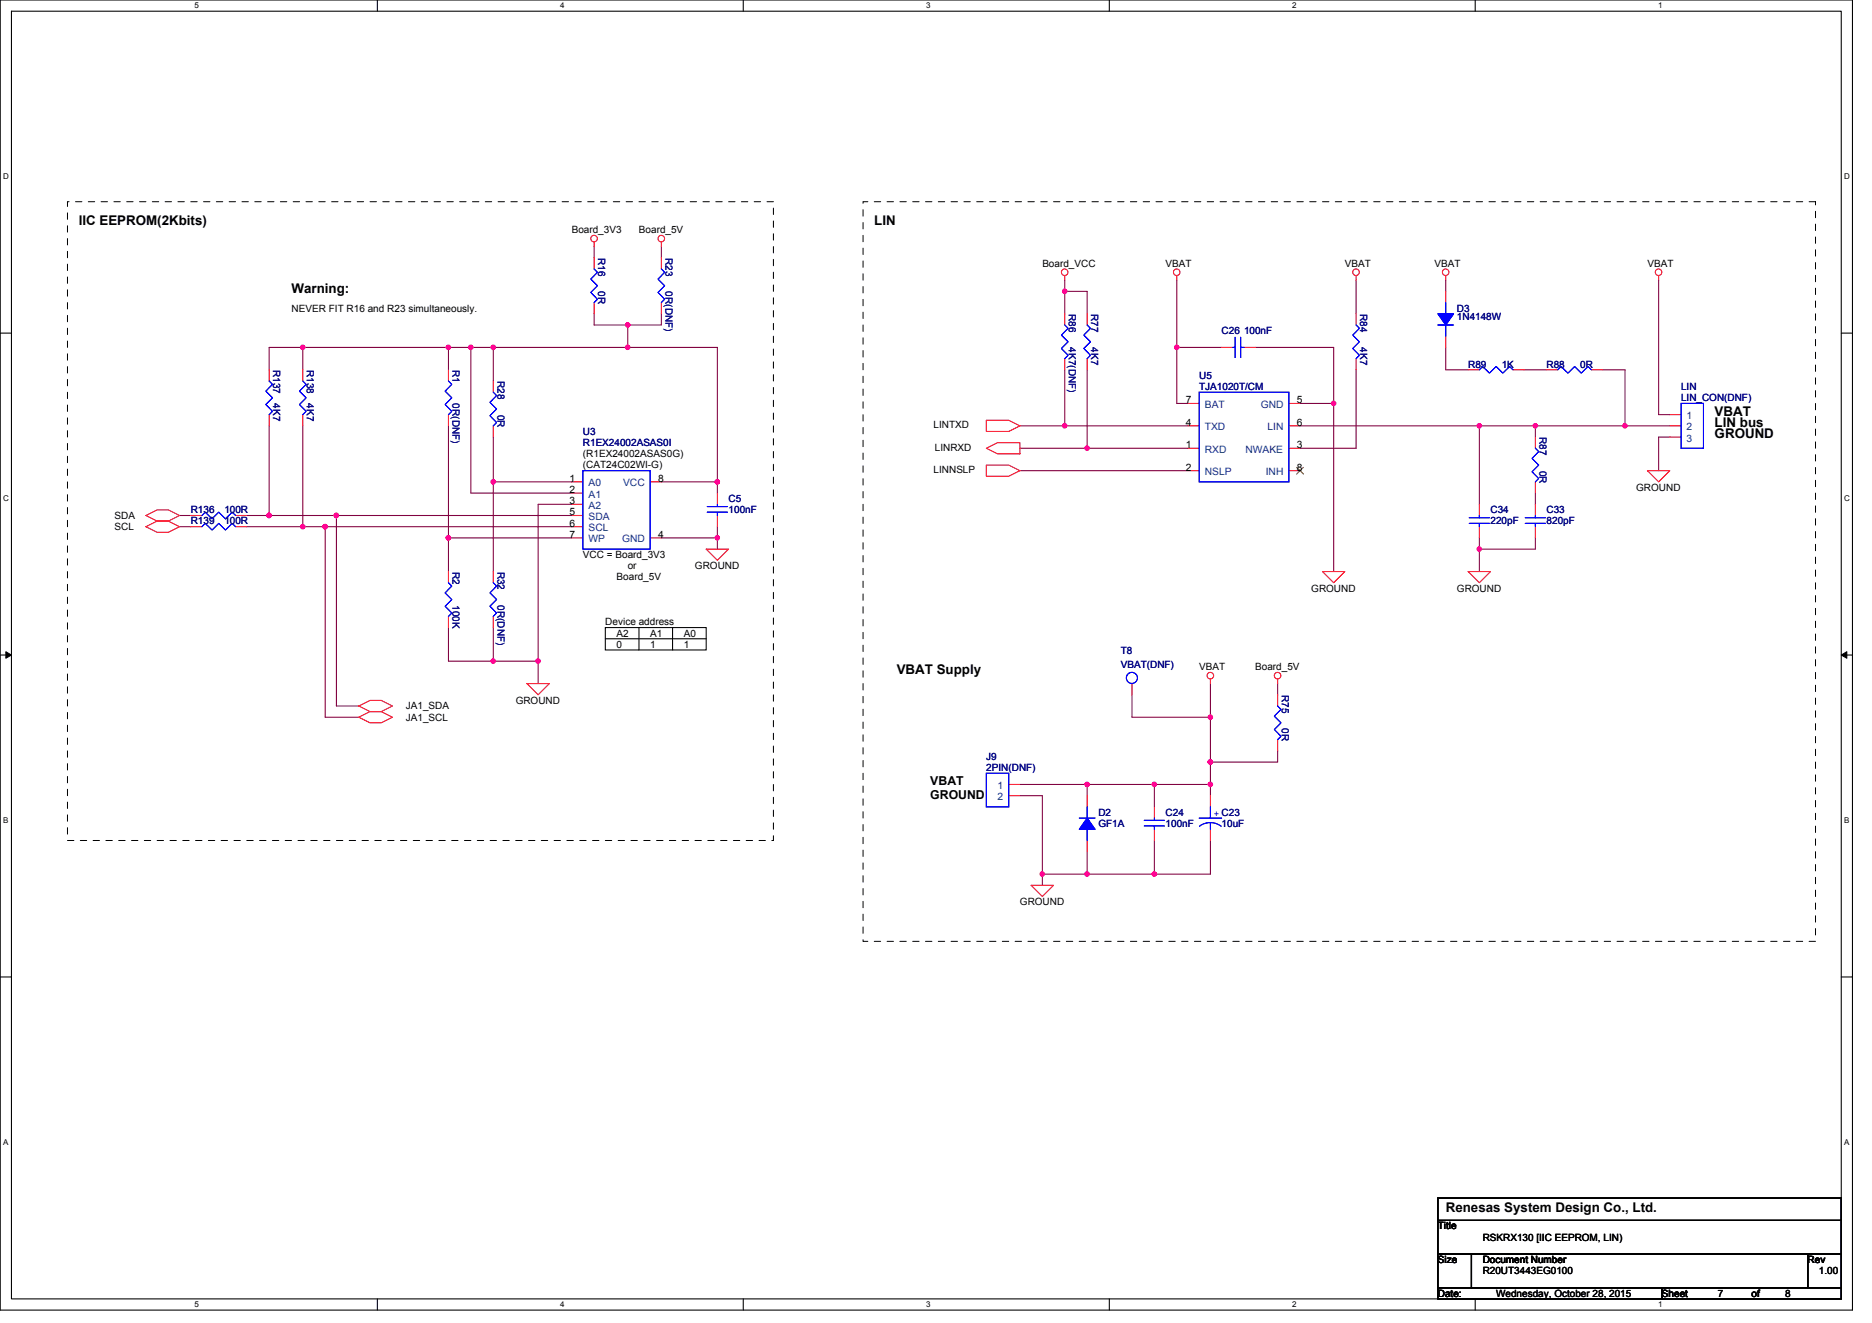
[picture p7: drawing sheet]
<svg xmlns="http://www.w3.org/2000/svg" width="297mm" height="210mm" viewBox="0 0 297 210" stroke-linecap="round" stroke-linejoin="round" font-family="sans-serif">
<path d="M0 0h293.9v207.9h-293.9zM1.8 1.8h290.4v204.3h-290.4z" fill="none" stroke="#000" stroke-width=".17"/>
<g fill="#fff">
<path d="M30.8 .2h.7v1.4h-.7z"/>
<path d="M30.8 206.3h.7v1.4h-.7z"/>
</g>
<path d="M59.9 0v1.8M59.9 206.1v1.8" fill="none" stroke="#000" stroke-width=".17"/>
<g fill="#fff">
<path d="M88.9 .2h.7v1.4h-.7z"/>
<path d="M88.9 206.3h.7v1.4h-.7z"/>
</g>
<path d="M117.9 0v1.8M117.9 206.1v1.8" fill="none" stroke="#000" stroke-width=".17"/>
<g fill="#fff">
<path d="M147 .2h.7v1.4h-.7z"/>
<path d="M147 206.3h.7v1.4h-.7z"/>
</g>
<path d="M176 0v1.8M176 206.1v1.8" fill="none" stroke="#000" stroke-width=".17"/>
<g fill="#fff">
<path d="M205 .2h.7v1.4h-.7z"/>
<path d="M205 206.3h.7v1.4h-.7z"/>
</g>
<path d="M234.1 0v1.8M234.1 206.1v1.8" fill="none" stroke="#000" stroke-width=".17"/>
<g fill="#fff">
<path d="M263.1 .2h.7v1.4h-.7z"/>
<path d="M263.1 206.3h.7v1.4h-.7z"/>
<path d="M.5 27.3h.9v1.4h-.9z"/>
<path d="M292.6 27.3h.9v1.4h-.9z"/>
<path d="M.5 78.4h.9v1.4h-.9z"/>
<path d="M292.6 78.4h.9v1.4h-.9z"/>
</g>
<path d="M0 52.9h1.8M292.2 52.9h1.7" fill="none" stroke="#000" stroke-width=".17"/>
<g fill="#fff">
<path d="M.5 129.5h.8v1.4h-.8z"/>
<path d="M292.6 129.5h.9v1.4h-.9z"/>
</g>
<path d="M0 103.9h1.8M292.2 103.9h1.7" fill="none" stroke="#000" stroke-width=".17"/>
<path d="M.9 103.4l.9 .5-.9 .5zM292.2 103.9l.8-.5v1z" fill="#000" stroke="#000" stroke-width=".16"/>
<g fill="#fff">
<path d="M.5 180.5h.8v1.4h-.8z"/>
<path d="M292.6 180.5h.9v1.4h-.9z"/>
</g>
<g fill="none" stroke="#000" stroke-width=".17">
<path d="M96.1 99.6h16v3.5h-16zM101.4 99.6v3.5M106.7 99.6v3.5M96.1 101.3h16M0 155h1.8M292.2 155h1.7M228.2 190.1h64v3.5h-64zM228.2 193.6h64v5.4h-64zM228.2 199h5.3v5.3h-5.3zM233.5 199h53.3v5.3h-53.3zM286.8 199h5.4v5.3h-5.4zM228.2 204.3h35.5v1.8h-35.5z"/>
<path d="M263.7 204.3h28.5v1.8h-28.5z"/>
</g>
<g fill="none" stroke="#800040" stroke-width=".17">
<path d="M94.3 39.1v1.8M104.9 39.1v1.8M48 55.1h-5.3v3.6M48 55.1v3.6M48 55.1h23.2M71.2 55.1v3.6M71.2 55.1h3.5M74.7 55.1v23.1h16M74.7 55.1h3.6M78.3 55.1v5.4M78.3 55.1h21.3M94.3 49.8v1.8h5.3"/>
<path d="M99.6 55.1h14.2v21.4M99.6 51.6v3.5M104.9 49.8v1.8h-5.3M168.9 46.2v3.6M168.9 46.2h3.6v3.6M168.9 58.7v8.9M168.9 44.4v1.8M172.5 58.7v12.4M186.7 44.5v10.6M186.7 55.1v8.9h1.8M186.7 55.1h7.1M199.2 55.1h12.4v8.9"/>
<path d="M215.2 44.4v5.4M215.2 58.7v12.4h-8.9M229.4 44.5v1.7M229.4 55.1v3.6h3.6M241.8 58.7h3.6M254.3 58.7h3.5v8.9M263.2 44.5v21.3h1.8M42.7 67.6v14.2M48 67.6v16M71.2 67.6v17.7h19.5M78.3 69.3v7.2M78.3 76.5h12.4"/>
<path d="M78.3 76.5v14.2M104.9 76.5h8.9M113.8 76.5v1.7M161.8 71.1h10.7M161.8 67.6h7.1M161.8 74.7h26.7M168.9 67.6h19.6M172.5 71.1h16M206.3 64h5.3M206.3 67.6h28.4M211.6 64v26.7M234.7 67.6h8.9"/>
<path d="M234.7 67.6v12.4M243.6 78.2v1.8M257.8 67.6h-14.2v1.7M257.8 67.6h7.2M265 69.3h-1.8v5.4M28.5 81.8h1.8M28.5 83.6h1.8M39.2 83.6h8.8M39.2 81.8h3.5M42.7 81.8h10.7M48 83.6h3.6M51.6 83.6v30.2h5.3"/>
<path d="M51.6 83.6h39.1M53.4 81.8v30.2h3.5M53.4 81.8h37.3M71.2 85.3v5.4M78.3 99.6v5.3h-7.1v-5.3M90.7 80h-5.3v24.9M104.9 85.3h8.9M113.8 83.6v1.7M113.8 85.3v1.8M234.7 87.1v3.6M234.7 85.3v1.8M243.6 85.3v1.8h-8.9"/>
<path d="M78.3 104.9h7.1M85.4 104.9v3.6M179.6 110.2v3.6h12.5M192.1 113.8v7.1M192.1 108.5v5.3M202.7 119.1v1.8h-10.6M202.7 108.5v1.7M161.8 126.2h3.6v12.5M161.8 124.5h10.7M165.4 138.7v1.8M165.4 138.7h7.1M172.5 138.7h10.7"/>
<path d="M172.5 124.5v1.7M172.5 135.1v3.6M172.5 124.5h10.7M183.2 124.5v3.5M183.2 133.3v5.4M183.2 124.5h8.9M192.1 124.5v1.7M192.1 133.3v5.4h-8.9M192.1 120.9v3.6"/>
</g>
<g fill="#f0f" stroke="#f0f" stroke-width=".17">
<circle cx="183.2" cy="124.4" r=".35"/>
<circle cx="172.5" cy="124.4" r=".35"/>
<circle cx="192.1" cy="124.4" r=".35"/>
<circle cx="192.1" cy="113.8" r=".35"/>
<circle cx="192.1" cy="120.9" r=".35"/>
<circle cx="172.5" cy="138.7" r=".35"/>
<circle cx="183.2" cy="138.7" r=".35"/>
<circle cx="165.4" cy="138.7" r=".35"/>
<circle cx="168.9" cy="46.2" r=".35"/>
<circle cx="168.9" cy="67.6" r=".35"/>
<circle cx="172.5" cy="71.1" r=".35"/>
<circle cx="186.7" cy="55.1" r=".35"/>
<circle cx="211.6" cy="64" r=".35"/>
<circle cx="234.7" cy="87.1" r=".35"/>
<circle cx="257.8" cy="67.6" r=".35"/>
<circle cx="243.6" cy="67.6" r=".35"/>
<circle cx="234.7" cy="67.6" r=".35"/>
<circle cx="78.3" cy="104.9" r=".35"/>
<circle cx="42.7" cy="81.8" r=".35"/>
<circle cx="53.4" cy="81.8" r=".35"/>
<circle cx="51.6" cy="83.6" r=".35"/>
<circle cx="99.6" cy="55.1" r=".35"/>
<circle cx="113.8" cy="76.4" r=".35"/>
<circle cx="113.8" cy="85.3" r=".35"/>
<circle cx="71.1" cy="85.3" r=".35"/>
<circle cx="48" cy="55.1" r=".35"/>
<circle cx="48" cy="83.6" r=".35"/>
<circle cx="85.4" cy="104.9" r=".35"/>
<circle cx="78.3" cy="55.1" r=".35"/>
<circle cx="99.6" cy="51.5" r=".35"/>
<circle cx="78.3" cy="76.4" r=".35"/>
<circle cx="74.7" cy="55.1" r=".35"/>
<circle cx="71.1" cy="55.1" r=".35"/>
</g>
<g fill="none" stroke="#f00" stroke-width=".17">
<path d="M94.3 38.4v.7M104.9 38.4v.7M42.7 58.7v1.8M48 58.7v1.8M71.2 58.7v1.8M94.3 40.9v1.8M94.3 48v1.8M104.9 40.9v1.8M104.9 48v1.8M168.9 43.7v.7M168.9 49.8v1.8M168.9 56.9v1.8"/>
<path d="M172.5 49.8v1.8M172.5 56.9v1.8M186.7 43.7v.7M193.8 55.1h1.8M197.4 55.1h1.8M215.2 43.7v.7M215.2 49.8v1.8M215.2 56.9v1.8M229.4 43.7v.7M229.4 46.2v1.8M229.4 53.3v1.8M233 58.7h1.7"/>
<path d="M240.1 58.7h1.7M245.4 58.7h1.8M252.5 58.7h1.8M263.2 43.7v.7M42.7 65.8v1.8M48 65.8v1.8M71.2 65.8v1.8M78.3 60.5v1.7M78.3 67.6v1.7M90.7 76.5h1.8M90.7 78.2h1.8M103.2 76.5h1.7"/>
<path d="M113.8 78.2v1.8M156.5 66.7h3.6l1.7 .9-1.7 .9h-3.6zM156.5 71.1l1.8-.9h3.5v1.8h-3.5zM156.5 73.8h3.6l1.7 .9-1.7 .9h-3.6zM188.5 64h1.8M188.5 67.6h1.8M188.5 71.1h1.8M188.5 74.7h1.8M204.5 64h1.8M204.5 67.6h1.8M204.5 71.1h1.8M204.5 74.7h1.8"/>
<path d="M243.6 69.3v1.8M243.6 76.5v1.7M261.4 74.7h3.6l-1.8 1.8zM265 67.6h1.7M265 65.8h1.7M265 69.3h1.7M23.2 81.8l1.7-.9h1.8l1.8 .9-1.8 .9h-1.8zM23.2 83.6l1.7-.9h1.8l1.8 .9-1.8 .9h-1.8zM30.3 81.8h1.7M30.3 83.6h1.7M37.4 81.8h1.8M37.4 83.6h1.8"/>
<path d="M71.2 90.7v1.8M71.2 97.8v1.8M78.3 90.7v1.8M78.3 97.8v1.8M90.7 81.8h1.8M90.7 83.6h1.8M90.7 80h1.8M90.7 85.3h1.8M103.2 85.3h1.7M112.1 87.1h3.5l-1.8 1.8zM113.8 81.8v1.8M209.8 90.7h3.6l-1.8 1.8z"/>
<path d="M233 90.7h3.5l-1.8 1.8zM234.7 80v1.8M234.7 83.6v1.7M243.6 80v1.8M243.6 83.6v1.7M56.9 112l1.8-.9h1.8l1.8 .9-1.8 .9h-1.8zM56.9 113.8l1.8-.9h1.8l1.8 .9-1.8 .9h-1.8zM83.6 108.5h3.6l-1.8 1.7zM179.6 108.5v1.7M192.1 107.7v.8M202.7 107.7v.8M202.7 110.2v1.8"/>
<path d="M202.7 117.3v1.8M160.1 124.5h1.7M160.1 126.2h1.7M172.5 126.2v1.8M172.5 133.3v1.8M183.2 128v1.8M183.2 131.6v1.8M192.1 126.2v1.8M192.1 131.6v1.7M163.6 140.5h3.6l-1.8 1.7z"/>
<circle cx="94.3" cy="37.9" r=".52"/>
<circle cx="104.9" cy="37.9" r=".52"/>
<circle cx="168.9" cy="43.2" r=".52"/>
<circle cx="186.7" cy="43.2" r=".52"/>
<circle cx="215.2" cy="43.2" r=".52"/>
<circle cx="229.4" cy="43.2" r=".52"/>
<circle cx="263.2" cy="43.2" r=".52"/>
<circle cx="192" cy="107.2" r=".52"/>
<circle cx="202.7" cy="107.2" r=".52"/>
</g>
<path d="M10.7 32h112v101.3h-112zM136.9 32h151.2v117.4h-151.2z" fill="none" stroke="#000" stroke-width=".16" stroke-dasharray="1 1 1 1 1 1 1 1"/>
<g fill="none" stroke="#00f" stroke-width=".17">
<path d="M94.3 42.7l.5 .5-1.1 1.1 1.1 1-1.1 1.1 1.1 1.1-.5 .5M104.9 42.7l.6 .5-1.1 1.1 1.1 1-1.1 1.1 1.1 1.1-.6 .5M168.9 51.6l.6 .5-1.1 1.1 1.1 1-1.1 1.1 1.1 1.1-.6 .5M172.5 51.6l.5 .5-1 1.1 1 1-1 1.1 1 1.1-.5 .5M195.6 55.1h.4M196 53.5v3.2M196.9 53.5v3.2M196.9 55.1h.5M215.2 51.6l.5 .5-1.1 1.1 1.1 1-1.1 1.1 1.1 1.1-.5 .5M228.2 51.6h2.4M229.4 48v1.8M229.4 51.6v1.7"/>
<path d="M234.7 58.7l.6-.6 1 1.1 1.1-1.1 1.1 1.1 1-1.1 .6 .6M247.2 58.7l.5-.6 1.1 1.1 1-1.1 1.1 1.1 1.1-1.1 .5 .6M42.7 60.5l.5 .5-1 1.1 1 1-1 1.1 1 1.1-.5 .5M48 60.5l.6 .5-1.1 1.1 1.1 1-1.1 1.1 1.1 1.1-.6 .5M71.2 60.5l.5 .5-1.1 1.1 1.1 1-1.1 1.1 1.1 1.1-.5 .5M78.3 62.2l.5 .6-1.1 1 1.1 1.1-1.1 1.1 1.1 1-.5 .6M92.5 74.7h10.7v12.4h-10.7zM190.3 62.2h14.2v14.3h-14.2zM243.6 71.1l.6 .5-1.1 1.1 1.1 1.1-1.1 1 1.1 1.1-.6 .6M266.7 64h3.6v7.1h-3.6zM32 81.8l.6-.5 1.1 1 1-1 1.1 1 1-1 .6 .5M32 83.6l.6-.6 1.1 1.1 1-1.1 1.1 1.1 1-1.1 .6 .6"/>
<path d="M71.2 92.5l.5 .5-1.1 1.1 1.1 1-1.1 1.1 1.1 1.1-.5 .5M78.3 92.5l.5 .5-1.1 1.1 1.1 1-1.1 1.1 1.1 1.1-.5 .5M112.2 81.3h3.2M112.2 80.4h3.2M113.8 80v.4M113.8 81.3v.5M233.1 83h3.2M233.1 82.1h3.2M234.7 81.8v.3M234.7 83v.6M242 83h3.2M242 82.1h3.2"/>
<path d="M243.6 81.8v.3M243.6 83v.6M202.7 112l.6 .5-1.1 1.1 1.1 1.1-1.1 1 1.1 1.1-.6 .5M156.5 122.7h3.6v5.3h-3.6zM171.3 129.8h2.5M172.5 131.6v1.7M172.5 128v1.8M181.6 131h3.2M181.6 130.2h3.2M183.2 129.8v.4M183.2 131v.6M190.3 129.8h3.5"/>
<path d="M190.3 131.1a2.86 2.86 0 0 1 3.5 0M192.1 130.5v1.1M192.1 128v1.8"/>
<circle cx="179.6" cy="107.6" r=".88"/>
</g>
<path d="M205.8 74.1l1 1.1M206.8 74.1l-1.1 1.1" fill="none" stroke="#804000" stroke-width=".16"/>
<g fill="#00f" stroke="#00f" stroke-width=".17">
<path d="M172.5 129.8l1.3 1.8h-2.5z" fill-rule="evenodd"/>
<path d="M172.5 129.8l1.3 1.8h-2.5z" fill-rule="evenodd"/>
<path d="M228.2 49.8h2.4l-1.2 1.8z" fill-rule="evenodd"/>
<path d="M228.2 49.8h2.4l-1.2 1.8z" fill-rule="evenodd"/>
</g>
<g font-size="2.1">
<text x="12.5" y="35.8">IIC EEPROM(2Kbits)</text>
<text x="138.7" y="35.8">LIN</text>
<text x="46.3" y="46.4">Warning:</text>
<text x="272.1" y="66">VBAT</text>
<text x="272.1" y="67.8">LIN bus</text>
<text x="272.1" y="69.5">GROUND</text>
<text x="142.3" y="106.9">VBAT Supply</text>
<text x="229.4" y="192.2">Renesas System Design Co., Ltd.</text>
</g>
<g font-size="1.9">
<text x="147.6" y="124.5">VBAT</text>
<text x="147.6" y="126.8">GROUND</text>
</g>
<g font-size="1.6">
<text x="90.7" y="37">Board_3V3</text>
<text x="101.4" y="37">Board_5V</text>
<text x="165.4" y="42.3">Board_VCC</text>
<text x="185" y="42.3">VBAT</text>
<text x="213.4" y="42.3">VBAT</text>
<text x="227.6" y="42.3">VBAT</text>
<text x="261.4" y="42.3">VBAT</text>
<text x="46.3" y="49.4">NEVER FIT R16 and R23 simultaneously.</text>
<text x="188.1" y="64">7</text>
<text x="205.8" y="64">5</text>
<text x="148.1" y="67.9">LINTXD</text>
<text x="148.3" y="71.5">LINRXD</text>
<text x="188.1" y="67.5">4</text>
<text x="188.1" y="71.1">1</text>
<text x="205.8" y="67.5">6</text>
<text x="205.8" y="71.1">3</text>
<text x="90.4" y="76.4">1</text>
<text x="92.5" y="74.3">(CAT24C02WI-G)</text>
<text x="92.5" y="72.5">(R1EX24002ASAS0G)</text>
<text x="104.4" y="76.4">8</text>
<text x="148.1" y="75">LINNSLP</text>
<text x="188.1" y="74.7">2</text>
<text x="205.8" y="74.7">8</text>
<text x="259.6" y="77.9">GROUND</text>
<text x="18.2" y="82.3">SDA</text>
<text x="90.4" y="78.2">2</text>
<text x="90.4" y="80">3</text>
<text x="90.4" y="81.8">5</text>
<text x="90.4" y="83.5">6</text>
<text x="18.2" y="84.1">SCL</text>
<text x="90.4" y="85.3">7</text>
<text x="92.5" y="88.5">VCC = Board_3V3</text>
<text x="104.4" y="85.3">4</text>
<text x="97.8" y="92.1">Board_5V</text>
<text x="99.6" y="90.3">or</text>
<text x="110.3" y="90.3">GROUND</text>
<text x="208.1" y="93.9">GROUND</text>
<text x="231.2" y="93.9">GROUND</text>
<text x="96.1" y="99.2">Device address</text>
<text x="97.8" y="101">A2</text>
<text x="103.2" y="101">A1</text>
<text x="108.5" y="101">A0</text>
<text x="97.8" y="102.8">0</text>
<text x="103.2" y="102.8">1</text>
<text x="108.5" y="102.8">1</text>
<text x="190.3" y="106.3">VBAT</text>
<text x="199.2" y="106.3">Board_5V</text>
<text x="64.4" y="112.5">JA1_SDA</text>
<text x="81.8" y="111.7">GROUND</text>
<text x="64.4" y="114.3">JA1_SCL</text>
<text x="161.8" y="143.7">GROUND</text>
<text x="228.2" y="195.1">Title</text>
<text x="235.3" y="196.8">RSKRX130 [IIC EEPROM, LIN)</text>
<text x="228.2" y="200.4">Size</text>
<text x="235.3" y="200.4">Document Number</text>
<text x="235.3" y="202.2">R20UT3443EG0100</text>
<text x="286.8" y="200.4">Rev</text>
<text x="288.6" y="202.2">1.00</text>
<text x="228.2" y="205.7">Date:</text>
<text x="237.4" y="205.7">Wednesday, October 28, 2015</text>
<text x="263.7" y="205.7">Sheet</text>
<text x="272.6" y="205.7">7</text>
<text x="277.9" y="205.7">of</text>
<text x="283.3" y="205.7">8</text>
</g>
<g font-size="1.6" fill="#000080">
<text x="94.9" y="40.9" transform="rotate(90 94.9 40.9)">R16</text>
<text x="105.6" y="40.9" transform="rotate(90 105.6 40.9)">R23</text>
<text x="94.9" y="46.2" transform="rotate(90 94.9 46.2)">0R</text>
<text x="105.6" y="46.2" transform="rotate(90 105.6 46.2)">0R(DNF)</text>
<text x="169.6" y="49.8" transform="rotate(90 169.6 49.8)">R86</text>
<text x="173.2" y="49.8" transform="rotate(90 173.2 49.8)">R77</text>
<text x="193.8" y="53">C26 100nF</text>
<text x="215.8" y="49.8" transform="rotate(90 215.8 49.8)">R84</text>
<text x="231.2" y="49.4">D3</text>
<text x="231.2" y="50.8">1N4148W</text>
<text x="43.4" y="58.7" transform="rotate(90 43.4 58.7)">R137</text>
<text x="48.7" y="58.7" transform="rotate(90 48.7 58.7)">R138</text>
<text x="71.8" y="58.7" transform="rotate(90 71.8 58.7)">R1</text>
<text x="169.6" y="55.1" transform="rotate(90 169.6 55.1)">4K7(DNF)</text>
<text x="173.2" y="55.1" transform="rotate(90 173.2 55.1)">4K7</text>
<text x="215.8" y="55.1" transform="rotate(90 215.8 55.1)">4K7</text>
<text x="233" y="58.3">R89</text>
<text x="238.3" y="58.3">1K</text>
<text x="245.4" y="58.3">R88</text>
<text x="250.7" y="58.3">0R</text>
<text x="43.4" y="64" transform="rotate(90 43.4 64)">4K7</text>
<text x="48.7" y="64" transform="rotate(90 48.7 64)">4K7</text>
<text x="71.8" y="64" transform="rotate(90 71.8 64)">0R(DNF)</text>
<text x="78.9" y="60.5" transform="rotate(90 78.9 60.5)">R28</text>
<text x="78.9" y="65.8" transform="rotate(90 78.9 65.8)">0R</text>
<text x="190.3" y="60.1">U5</text>
<text x="190.3" y="61.9">TJA1020T/CM</text>
<text x="266.7" y="61.9">LIN</text>
<text x="266.7" y="63.6">LIN_CON(DNF)</text>
<text x="92.5" y="69">U3</text>
<text x="92.5" y="70.8">R1EX24002ASAS0I</text>
<text x="244.3" y="69.3" transform="rotate(90 244.3 69.3)">R87</text>
<text x="244.3" y="74.7" transform="rotate(90 244.3 74.7)">0R</text>
<text x="30.3" y="81.4">R136</text>
<text x="30.3" y="83.2">R139</text>
<text x="35.6" y="81.4">100R</text>
<text x="35.6" y="83.2">100R</text>
<text x="115.6" y="79.7">C5</text>
<text x="115.6" y="81.4">100nF</text>
<text x="236.5" y="81.4">C34</text>
<text x="236.5" y="83.2">220pF</text>
<text x="245.4" y="81.4">C33</text>
<text x="245.4" y="83.2">820pF</text>
<text x="71.8" y="90.7" transform="rotate(90 71.8 90.7)">R2</text>
<text x="78.9" y="90.7" transform="rotate(90 78.9 90.7)">R32</text>
<text x="71.8" y="96" transform="rotate(90 71.8 96)">100K</text>
<text x="78.9" y="96" transform="rotate(90 78.9 96)">0R(DNF)</text>
<text x="177.8" y="103.8">T8</text>
<text x="177.8" y="106">VBAT(DNF)</text>
<text x="203.4" y="110.2" transform="rotate(90 203.4 110.2)">R75</text>
<text x="203.4" y="115.6" transform="rotate(90 203.4 115.6)">0R</text>
<text x="156.5" y="120.5">J9</text>
<text x="156.5" y="122.3">2PIN(DNF)</text>
<text x="174.3" y="129.4">D2</text>
<text x="174.3" y="131.2">GF1A</text>
<text x="185" y="129.4">C24</text>
<text x="185" y="131.2">100nF</text>
<text x="193.8" y="131.2">10uF</text>
</g>
<g font-size="1.6" fill="#004080">
<text x="191.2" y="64.7">BAT</text>
<text x="200" y="64.7">GND</text>
<text x="191.2" y="68.3">TXD</text>
<text x="191.2" y="71.8">RXD</text>
<text x="197.6" y="71.8">NWAKE</text>
<text x="201.1" y="68.3">LIN</text>
<text x="267.6" y="66.5">1</text>
<text x="267.6" y="68.3">2</text>
<text x="267.6" y="70.1">3</text>
<text x="93.4" y="77.2">A0</text>
<text x="98.9" y="77.2">VCC</text>
<text x="191.2" y="75.4">NSLP</text>
<text x="200.8" y="75.4">INH</text>
<text x="93.4" y="79">A1</text>
<text x="93.4" y="80.7">A2</text>
<text x="93.4" y="82.5">SDA</text>
<text x="93.4" y="84.3">SCL</text>
<text x="93.4" y="86.1">WP</text>
<text x="98.7" y="86.1">GND</text>
<text x="158.3" y="125.2">1</text>
<text x="158.3" y="127">2</text>
</g>
<text font-size="1.6" fill="#00f" x="192.6" y="129.4">+ C23</text>
<g font-size="1.3">
<text x="30.8" y="1.3">5</text>
<text x="88.9" y="1.3">4</text>
<text x="147" y="1.3">3</text>
<text x="205" y="1.3">2</text>
<text x="263.1" y="1.3">1</text>
<text x=".5" y="28.4">D</text>
<text x="292.6" y="28.4">D</text>
<text x=".5" y="79.5">C</text>
<text x="292.6" y="79.5">C</text>
<text x=".5" y="130.6">B</text>
<text x="292.6" y="130.6">B</text>
<text x=".5" y="181.7">A</text>
<text x="292.6" y="181.7">A</text>
<text x="30.8" y="207.4">5</text>
<text x="88.9" y="207.4">4</text>
<text x="147" y="207.4">3</text>
<text x="205" y="207.4">2</text>
<text x="263.1" y="207.4">1</text>
</g>
</svg>
